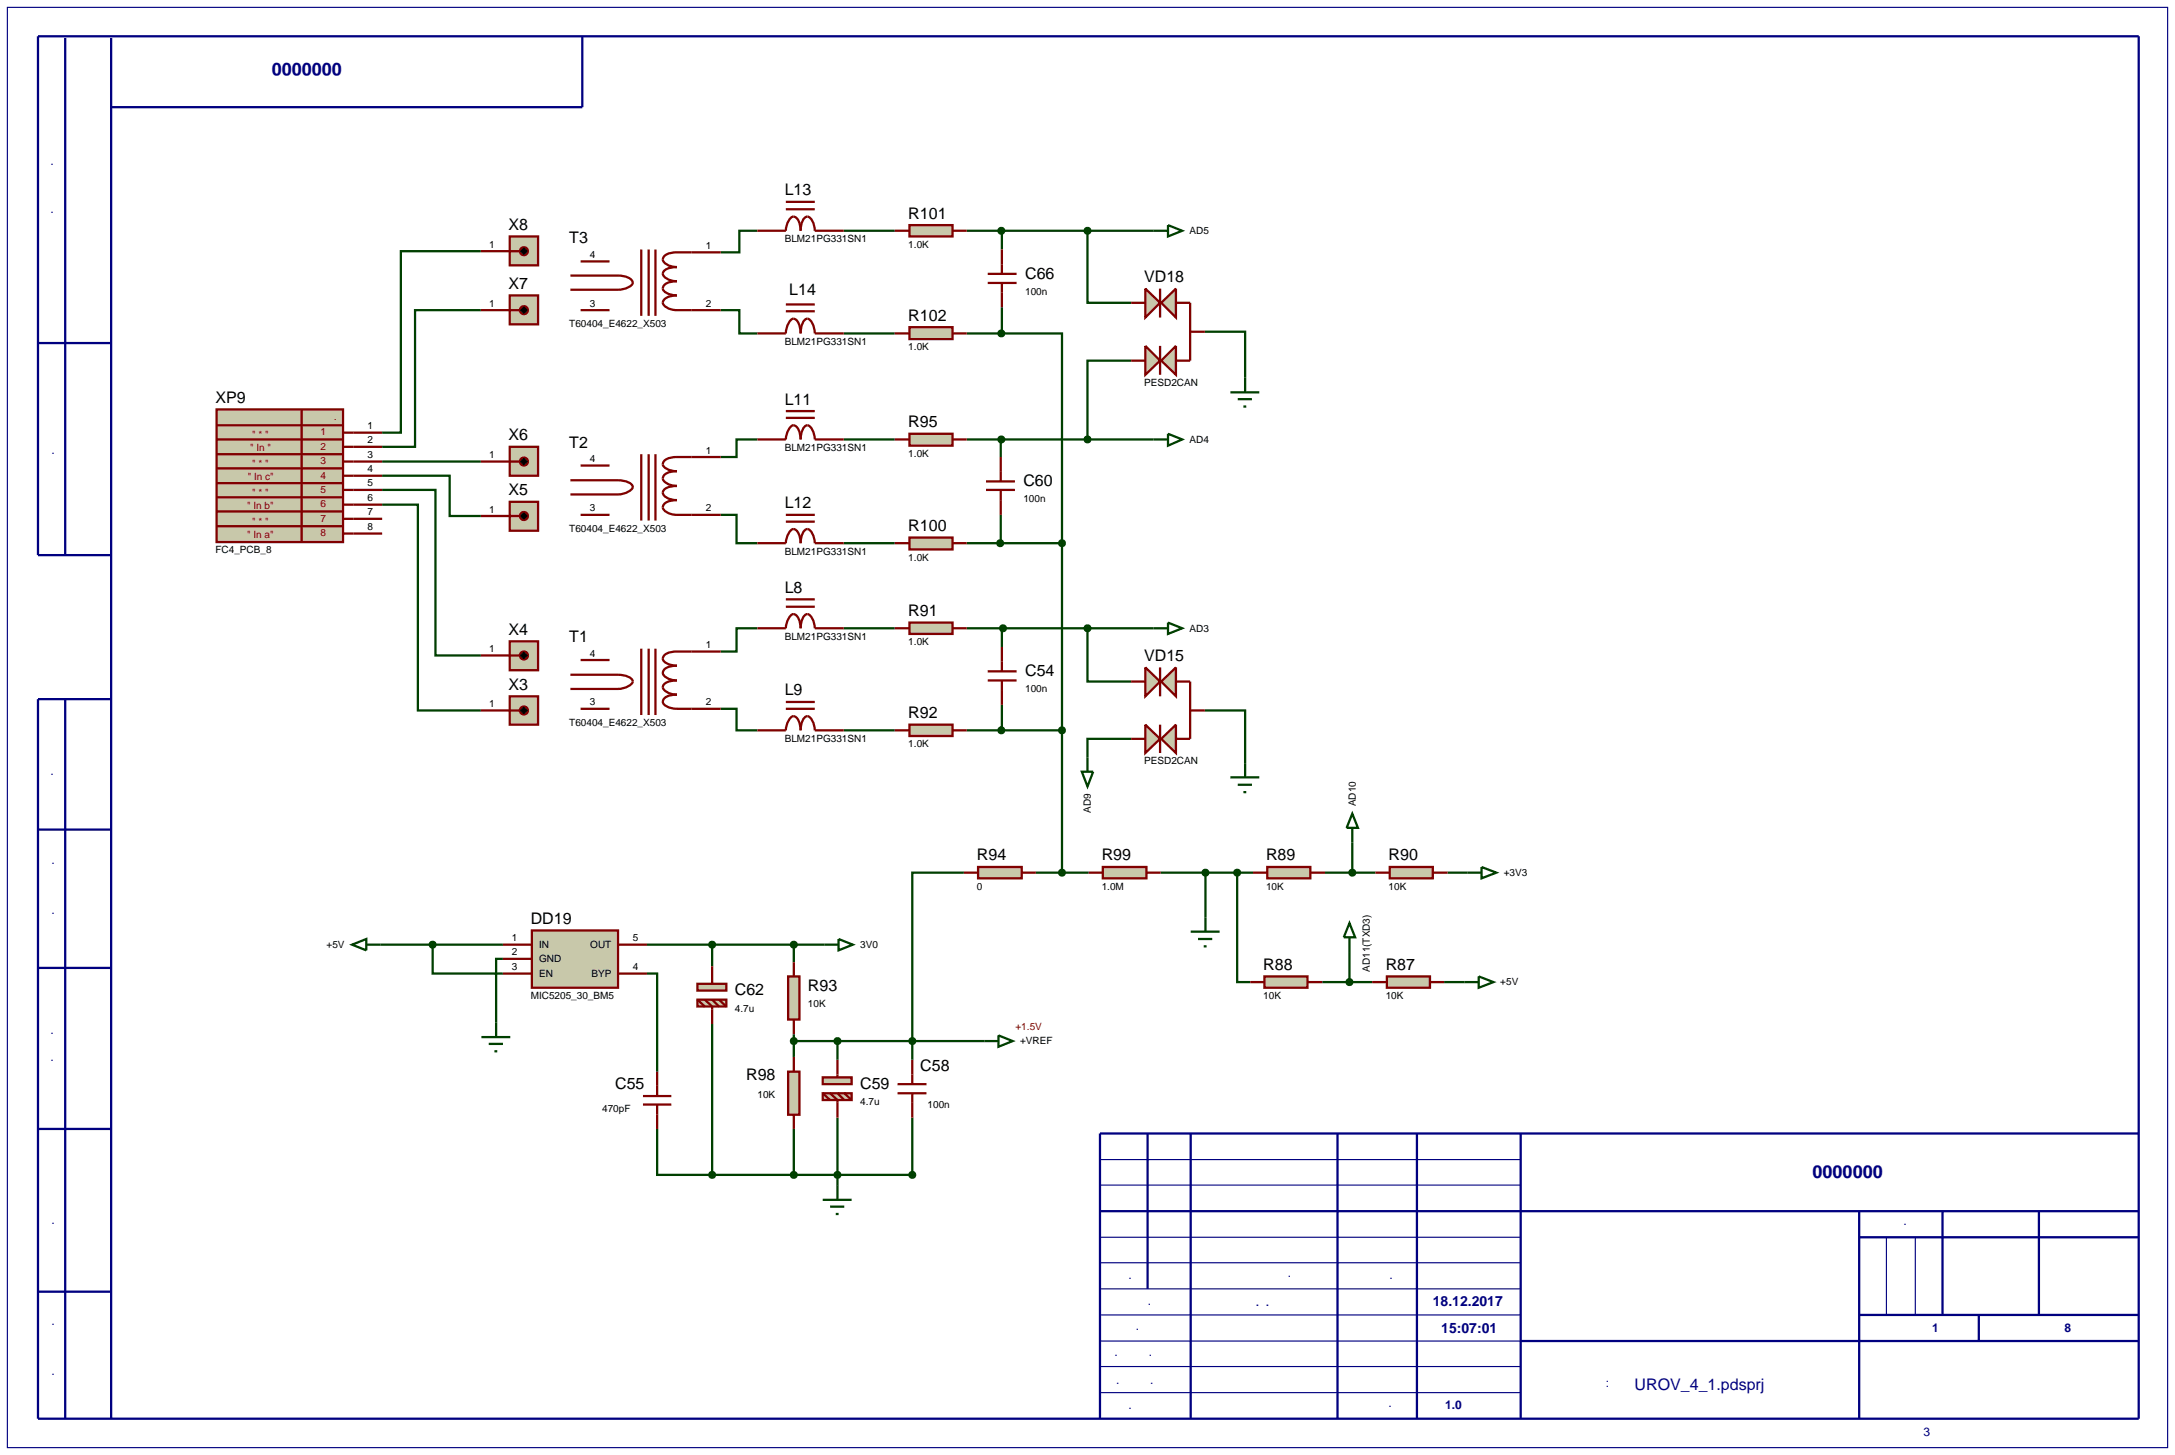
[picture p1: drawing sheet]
<svg xmlns="http://www.w3.org/2000/svg" width="384mm" height="257mm" viewBox="0 0 384 257" stroke-linecap="round" stroke-linejoin="round" font-family="sans-serif">
<path d="M1.3 1.3h381v254h-381zM194 218.2h74.2M194 209h74.2M194 204.5h74.2M332.7 218.2v13.7M337.8 218.2v13.7M194 222.7h74.2M194 231.9h74.2M194 236.5h74.2M194 227.3h74.2M194 241h74.2M194 245.6h74.2" fill="none" stroke="#000080" stroke-width=".2"/>
<g fill="none" stroke="#000080" stroke-width=".4">
<path d="M11.5 6.7v91.2M19.6 6.7v243.5M102.7 6.4v12.5h-83.1M6.7 60.5h12.9M19.6 97.9h-12.9v-91.5h370.5v243.8h-370.5v-126.9h12.9M11.5 123.3v126.9M6.7 146.3h12.9M6.7 170.7h12.9M6.7 199.1h12.9M202.4 199.9v27.4M210 199.9v50.3M235.9 199.9v50.3"/>
<path d="M249.9 199.9v50.3M268.2 199.9v50.3M377.2 199.9h-183.2v50.3M194 213.6h183.2M327.9 213.6v36.6M327.9 218.2h49.3M342.6 213.6v18.3M359.6 213.6v18.3M6.7 227.8h12.9M268.2 236.5h109M327.9 231.9h49.3M349 231.9v4.6"/>
</g>
<g fill="none" stroke="#004000" stroke-width=".4">
<path d="M84.8 44.3h-14.1v32h-3.3M84.8 54.7h-11.6v24.1h-5.8M127.1 54.7h3.3v4.1h3.2M133.6 40.7h-3.2v3.8h-3.3M148.8 40.7h9M148.8 58.8h9M170.5 40.7h32.9M170.5 58.8h6.1M176.6 40.7v.3h.1v3M176.6 58.8h10.7v37M176.7 54.2v4.3h-.1v.3M191.8 40.7v12.7h7.7"/>
<path d="M212.5 58.5h7.1v8.1M133.6 77.5h-3.7v3.1h-2.8M148.8 77.5h9M170.5 77.5h32.9M176.6 77.5v.3h-.1v2.8M199.5 63.6h-7.7v13.9M67.4 83.9h11.9v7.1h5.5M67.4 86.4h9.4v29.2h8M67.4 89h6.3v36.3h11.1M67.4 81.4h17.4M127.1 90.8h2.8v5h3.7M148.8 95.8h9"/>
<path d="M170.5 95.8h16.8M176.5 90.8v4.8h-.1v.2M187.3 95.8v58.1M133.6 110.8h-3.7v4.1h-2.8M148.8 110.8h9M170.5 110.8h32.9M176.9 110.8v.3h-.2v3M191.8 110.8v9.4h7.7M127.1 125h2.8v3.8h3.7M148.8 128.8h9M170.5 128.8h16.8M176.7 124.3v4h-.1v.5"/>
<path d="M199.5 130.3h-7.7v3.3M212.5 125.3h7.1v9.3M170 153.9h-9.1v33M182.7 153.9h9.3M204.7 153.9h16.3M212.6 153.9v7.9M218.2 153.9v19.3h2.3M233.7 153.9h8.9M238.5 148.6v5.3M255.3 153.9h3.5M67.1 166.6h21.6M76.3 166.6v5.1h12.4"/>
<path d="M88.7 169.1h-1.2v11.2M114.1 171.7h1.8v17.3M114.1 166.6h31.3M125.6 166.6v3.8M140 166.6v3.1M233.2 173.2h8.8M238 167.9v5.3M254.7 173.2h3.6M115.9 199.1v8.1h9.7M125.6 180.6v26.6M140 182.4v4M140 199.1v8.1"/>
<path d="M140 183.6h33.6M147.7 183.6v3.3M147.7 197.1v11.9M160.9 197.1v10.1h-35.3"/>
</g>
<path d="M38.2 72.2h22.3v23.4h-22.3z" fill="#c8c8aa" stroke="#800000" stroke-width=".4"/>
<g fill="none" stroke="#800000" stroke-width=".4">
<path d="M100.6 48.6h8.4a3.2 3.2 0 0 1 2.5 .9l.1 .4a2.77 2.77 0 0 1-2.6 1.2h-8.4M102.4 54.7h5.1M102.4 46.1h5.1M113.1 44v11.7M114.4 44v11.7M115.6 44v11.7M127.1 44.5h-7.7a2.77 2.77 0 0 0-2.4 .9 .93 .93 0 0 0 .6 1.2l1.1 .4 .7 .1a2.92 2.92 0 0 0-2.4 .9 .9 .9 0 0 0 .6 1.1l1.1 .4 .7 .1a2.77 2.77 0 0 0-2.4 .9 .87 .87 0 0 0 .6 1.2l1.1 .3 .7 .1a2.83 2.83 0 0 0-2.4 1 .91 .91 0 0 0 .6 1.1l1.1 .4 .7 .1h7.7M38.2 77.5h22.3M38.2 75h22.3M53.2 72.2v23.4M60.5 76.3h6.9M60.5 78.8h6.9"/>
<path d="M38.2 80.1h22.3M38.2 82.6h22.3M38.2 85.2h22.3M38.2 87.7h22.3M38.2 90.2h22.3M38.2 92.8h22.3M60.5 81.4h6.9M60.5 83.9h6.9M60.5 86.4h6.9M60.5 89h6.9M60.5 91.5h6.9M60.5 94.1h6.9"/>
<path d="M100.6 84.7h8.4a3.4 3.4 0 0 1 2.5 .9l.1 .3a2.79 2.79 0 0 1-2.6 1.3h-8.4M102.4 90.8h5.1M102.4 82.1h5.1M113.1 80.1v11.7M114.4 80.1v11.7M115.6 80.1v11.7M127.1 80.6h-7.7a2.77 2.77 0 0 0-2.4 .9 .87 .87 0 0 0 .6 1.2l1.1 .3 .7 .1a2.77 2.77 0 0 0-2.4 .9 .93 .93 0 0 0 .6 1.2l1.1 .4 .7 .1a2.92 2.92 0 0 0-2.4 .9 .93 .93 0 0 0 .6 1.2l1.1 .3 .7 .1a2.77 2.77 0 0 0-2.4 .9 .93 .93 0 0 0 .6 1.2l1.1 .4 .7 .1h7.7M100.6 119h8.4a3.4 3.4 0 0 1 2.5 .9l.1 .3a2.79 2.79 0 0 1-2.6 1.3h-8.4M102.4 116.4h5.1M113.1 114.4v11.7M114.4 114.4v11.7M115.6 114.4v11.7"/>
<path d="M127.1 114.9h-7.7a2.77 2.77 0 0 0-2.4 .9 .87 .87 0 0 0 .6 1.2l1.1 .3 .7 .1a2.77 2.77 0 0 0-2.4 .9 .93 .93 0 0 0 .6 1.2l1.1 .4 .7 .1a2.92 2.92 0 0 0-2.4 .9 .9 .9 0 0 0 .6 1.1l1.1 .4 .7 .1a2.77 2.77 0 0 0-2.4 .9 .87 .87 0 0 0 .6 1.2l1.1 .3 .7 .1h7.7M102.4 125h5.1"/>
</g>
<path d="M89.9 41.7h5v5.1h-5z" fill="#c8c8aa" stroke="#800000" stroke-width=".4"/>
<path d="M84.8 44.3h6.8" fill="none" stroke="#800000" stroke-width=".4"/>
<path d="M91.9 43.8l.5-.2-.7 .7zM92.4 43.6a.68 .68 0 0 1 .7 .7zM92.4 45l.7-.7a.68 .68 0 0 1-.7 .7zM91.7 44.3l.7 .7a.68 .68 0 0 1-.7-.7z" fill="#000" stroke="#800000" stroke-width=".4"/>
<path d="M92.4 43.6l.7 .7-.7 .7-.7-.7z" fill="#000"/>
<path d="M89.9 52.1h5v5.1h-5z" fill="#c8c8aa" stroke="#800000" stroke-width=".4"/>
<path d="M84.8 54.7h6.8" fill="none" stroke="#800000" stroke-width=".4"/>
<path d="M91.9 54.2l.5-.2-.7 .7zM92.4 54a.68 .68 0 0 1 .7 .7zM92.4 55.4l.7-.7a.68 .68 0 0 1-.7 .7zM91.7 54.7l.7 .7a.68 .68 0 0 1-.7-.7z" fill="#000" stroke="#800000" stroke-width=".4"/>
<path d="M92.4 54l.7 .7-.7 .7-.7-.7z" fill="#000"/>
<path d="M89.9 78.8h5v5.1h-5z" fill="#c8c8aa" stroke="#800000" stroke-width=".4"/>
<path d="M84.8 81.4h6.8" fill="none" stroke="#800000" stroke-width=".4"/>
<path d="M91.9 80.9l.5-.2-.7 .7zM92.4 80.7a.68 .68 0 0 1 .7 .7zM92.4 82.1l.7-.7a.68 .68 0 0 1-.7 .7zM91.7 81.4l.7 .7a.68 .68 0 0 1-.7-.7z" fill="#000" stroke="#800000" stroke-width=".4"/>
<path d="M92.4 80.7l.7 .7-.7 .7-.7-.7z" fill="#000"/>
<path d="M89.9 88.5h5v5.1h-5z" fill="#c8c8aa" stroke="#800000" stroke-width=".4"/>
<path d="M84.8 91h6.8" fill="none" stroke="#800000" stroke-width=".4"/>
<path d="M91.9 90.5l.5-.2-.7 .7zM92.4 90.3a.68 .68 0 0 1 .7 .7zM92.4 91.7l.7-.7a.68 .68 0 0 1-.7 .7zM91.7 91l.7 .7a.68 .68 0 0 1-.7-.7z" fill="#000" stroke="#800000" stroke-width=".4"/>
<path d="M92.4 90.3l.7 .7-.7 .7-.7-.7z" fill="#000"/>
<path d="M89.9 113.1h5v5.1h-5z" fill="#c8c8aa" stroke="#800000" stroke-width=".4"/>
<path d="M84.8 115.6h6.8" fill="none" stroke="#800000" stroke-width=".4"/>
<path d="M91.9 115.1l.5-.2-.7 .7zM92.4 114.9a.68 .68 0 0 1 .7 .7zM92.4 116.3l.7-.7a.68 .68 0 0 1-.7 .7zM91.7 115.6l.7 .7a.68 .68 0 0 1-.7-.7z" fill="#000" stroke="#800000" stroke-width=".4"/>
<path d="M92.4 114.9l.7 .7-.7 .7-.7-.7z" fill="#000"/>
<path d="M89.9 122.8h5v5h-5z" fill="#c8c8aa" stroke="#800000" stroke-width=".4"/>
<g fill="none" stroke="#800000" stroke-width=".4">
<path d="M138.6 36.9h5.1M138.6 35.6h5.1M133.6 40.7h5a2.6 2.6 0 0 1 1.3-2.5 1.44 1.44 0 0 1 1.1 1.3l.2 1.2a3.2 3.2 0 0 1 .9-2.4 .91 .91 0 0 1 1.2 .7l.3 1.1 .1 .6h5.1M133.6 58.8h5a2.79 2.79 0 0 1 1.3-2.6 1.5 1.5 0 0 1 1.1 1.3l.2 1.3a3.4 3.4 0 0 1 .9-2.5 .9 .9 0 0 1 1.2 .7l.3 1.2 .1 .6h5.1M138.6 54.9h5.1M138.6 53.7h5.1M133.6 77.5h5a2.73 2.73 0 0 1 1.3-2.5 1.5 1.5 0 0 1 1.1 1.3l.2 1.2a3.3 3.3 0 0 1 .9-2.4 .9 .9 0 0 1 1.2 .7l.3 1.1 .1 .6h5.1M138.6 73.7h5.1M138.6 72.5h5.1M133.6 95.8h5a2.73 2.73 0 0 1 1.3-2.5 1.5 1.5 0 0 1 1.1 1.3l.2 1.2a3.3 3.3 0 0 1 .9-2.4 .9 .9 0 0 1 1.2 .7l.3 1.1 .1 .6h5.1M138.6 92h5.1M138.6 90.8h5.1"/>
<path d="M133.6 110.8h5a2.73 2.73 0 0 1 1.3-2.5 1.5 1.5 0 0 1 1.1 1.3l.2 1.2a3.3 3.3 0 0 1 .9-2.4 .9 .9 0 0 1 1.2 .7l.3 1.1 .1 .6h5.1M138.6 107h5.1M138.6 105.7h5.1M84.8 125.3h6.8M133.6 128.8h5a2.73 2.73 0 0 1 1.3-2.5 1.5 1.5 0 0 1 1.1 1.3l.2 1.2a3.3 3.3 0 0 1 .9-2.4 .9 .9 0 0 1 1.2 .7l.3 1.1 .1 .6h5.1M138.6 125h5.1M138.6 123.8h5.1"/>
</g>
<path d="M91.9 124.8l.5-.2-.7 .7zM92.4 124.6a.68 .68 0 0 1 .7 .7zM92.4 126l.7-.7a.68 .68 0 0 1-.7 .7zM91.7 125.3l.7 .7a.68 .68 0 0 1-.7-.7z" fill="#000" stroke="#800000" stroke-width=".4"/>
<path d="M92.4 124.6l.7 .7-.7 .7-.7-.7z" fill="#000"/>
<path d="M160.4 39.7h7.6v2h-7.6z" fill="#c8c8aa" stroke="#800000" stroke-width=".4"/>
<path d="M157.8 40.7h2.6M168 40.7h2.5" fill="none" stroke="#800000" stroke-width=".4"/>
<path d="M160.4 57.7h7.6v2.1h-7.6z" fill="#c8c8aa" stroke="#800000" stroke-width=".4"/>
<path d="M157.8 58.8h2.6M168 58.8h2.5" fill="none" stroke="#800000" stroke-width=".4"/>
<path d="M160.4 76.5h7.6v2.1h-7.6z" fill="#c8c8aa" stroke="#800000" stroke-width=".4"/>
<path d="M157.8 77.5h2.6M168 77.5h2.5" fill="none" stroke="#800000" stroke-width=".4"/>
<path d="M160.4 94.8h7.6v2.1h-7.6z" fill="#c8c8aa" stroke="#800000" stroke-width=".4"/>
<path d="M157.8 95.8h2.6M168 95.8h2.5" fill="none" stroke="#800000" stroke-width=".4"/>
<path d="M160.4 109.8h7.6v2h-7.6z" fill="#c8c8aa" stroke="#800000" stroke-width=".4"/>
<path d="M157.8 110.8h2.6M168 110.8h2.5" fill="none" stroke="#800000" stroke-width=".4"/>
<path d="M160.4 127.8h7.6v2h-7.6z" fill="#c8c8aa" stroke="#800000" stroke-width=".4"/>
<g fill="none" stroke="#800000" stroke-width=".4">
<path d="M174.2 49.9h5.1M174.2 48.3h5.1M176.7 44v4.3M176.7 49.9v4.3M173.9 86.4h5.1M173.9 84.9h5.1M176.5 80.6v4.3M176.5 86.4v4.4M174.2 120h5.1M174.2 118.4h5.1M176.7 114.1v4.3M176.7 120v4.3"/>
<path d="M157.8 128.8h2.6M168 128.8h2.5"/>
</g>
<path d="M176.3 128.4l.3-.1-.5 .5zM176.6 128.3l.3 .1 .2 .4zM177.1 128.8l-.1 .3-.4 .2zM176.1 128.8l.5 .5-.4-.2z" fill="#004000" stroke="#004000" stroke-width=".4"/>
<path d="M176.1 128.8l.5-.5 .5 .5-.5 .5z" fill="#004000"/>
<path d="M176.6 110.4l.3-.1-.5 .5zM176.9 110.3l.4 .2 .1 .3zM177.4 110.8l-.2 .4-.3 .1zM176.4 110.8l.5 .5-.3-.1z" fill="#004000" stroke="#004000" stroke-width=".4"/>
<path d="M176.9 110.3l.5 .5-.5 .5-.5-.5z" fill="#004000"/>
<path d="M176.1 95.4l.3-.1-.5 .5zM176.4 95.3l.3 .1 .2 .4zM176.4 96.3l.5-.5-.2 .4zM175.9 95.8l.5 .5-.4-.2z" fill="#004000" stroke="#004000" stroke-width=".4"/>
<path d="M175.9 95.8l.5-.5 .5 .5-.5 .5z" fill="#004000"/>
<path d="M176.3 77.1l.3-.1-.5 .5zM176.6 77l.3 .1 .2 .4zM176.6 78l.5-.5-.2 .4zM176.1 77.5l.5 .5-.4-.2z" fill="#004000" stroke="#004000" stroke-width=".4"/>
<path d="M176.1 77.5l.5-.5 .5 .5-.5 .5z" fill="#004000"/>
<path d="M176.2 58.5l.4-.2-.5 .5zM176.6 58.3l.3 .1 .2 .4zM176.6 59.3l.5-.5-.2 .4zM176.1 58.8l.5 .5-.3-.1z" fill="#004000" stroke="#004000" stroke-width=".4"/>
<path d="M176.1 58.8l.5-.5 .5 .5-.5 .5z" fill="#004000"/>
<path d="M176.3 40.3l.3-.1-.5 .5zM176.6 40.2l.3 .1 .2 .4zM176.6 41.2l.5-.5-.2 .4zM176.1 40.7l.5 .5-.3-.1z" fill="#004000" stroke="#004000" stroke-width=".4"/>
<path d="M176.1 40.7l.5-.5 .5 .5-.5 .5z" fill="#004000"/>
<path d="M202 50.9l2.6 2.5-2.6 2.6z" fill="#c8c8aa" stroke="#800000" stroke-width=".4"/>
<path d="M204.6 50.9v5.1" fill="none" stroke="#800000" stroke-width=".4"/>
<path d="M202 61l2.6 2.6-2.6 2.5z" fill="#c8c8aa" stroke="#800000" stroke-width=".4"/>
<path d="M207.4 53.4h2.5v10.2h-2.5M204.6 61v5.1" fill="none" stroke="#800000" stroke-width=".4"/>
<g fill="#c8c8aa" stroke="#800000" stroke-width=".4">
<path d="M204.8 53.4l2.6-2.5v5.1z"/>
<path d="M204.8 63.6l2.6-2.6v5.1z"/>
</g>
<path d="M199.5 53.4h2.5M209.9 58.5h2.6M199.5 63.6h2.5" fill="none" stroke="#800000" stroke-width=".4"/>
<path d="M202 117.7l2.6 2.5-2.6 2.6z" fill="#c8c8aa" stroke="#800000" stroke-width=".4"/>
<path d="M204.6 117.7v5.1" fill="none" stroke="#800000" stroke-width=".4"/>
<path d="M202 127.8l2.6 2.5-2.6 2.5z" fill="#c8c8aa" stroke="#800000" stroke-width=".4"/>
<path d="M204.6 127.8v5M207.4 120.2h2.5v10.1h-2.5" fill="none" stroke="#800000" stroke-width=".4"/>
<g fill="#c8c8aa" stroke="#800000" stroke-width=".4">
<path d="M204.8 120.2l2.6-2.5v5.1z"/>
<path d="M204.8 130.3l2.6-2.5v5z"/>
</g>
<path d="M199.5 120.2h2.5M199.5 130.3h2.5M209.9 125.3h2.6" fill="none" stroke="#800000" stroke-width=".4"/>
<g fill="none" stroke="#004000" stroke-width=".4">
<path d="M206 39.7l2.5 1-2.5 1zM203.4 40.7h2.6M203.4 77.5h2.6M206 76.5l2.5 1-2.5 1.1zM217 69.2h5.1M218.3 70.4h2.5M219.3 71.7h.5M219.6 66.6v2.6M203.4 110.8h2.6M206 109.8l2.5 1-2.5 1zM217 137.1h5.1M218.3 138.4h2.5"/>
<path d="M219.3 139.7h.5M219.6 134.6v2.5"/>
</g>
<path d="M191.4 40.4l.4-.2-.5 .5zM191.8 40.2l.3 .1 .2 .4zM192.3 40.7l-.1 .3-.4 .2zM191.3 40.7l.5 .5-.4-.2z" fill="#004000" stroke="#004000" stroke-width=".4"/>
<path d="M191.3 40.7l.5-.5 .5 .5-.5 .5z" fill="#004000"/>
<path d="M191.5 110.4l.3-.1-.5 .5zM191.8 110.3l.4 .2 .1 .3zM192.3 110.8l-.1 .3-.4 .2zM191.3 110.8l.5 .5-.4-.2z" fill="#004000" stroke="#004000" stroke-width=".4"/>
<path d="M191.8 110.3l.5 .5-.5 .5-.5-.5z" fill="#004000"/>
<path d="M139 172.2h2v7.6h-2z" fill="#c8c8aa" stroke="#800000" stroke-width=".4"/>
<path d="M140 169.7v2.5M140 179.8v2.6" fill="none" stroke="#800000" stroke-width=".4"/>
<path d="M139 189h2v7.6h-2z" fill="#c8c8aa" stroke="#800000" stroke-width=".4"/>
<path d="M140 186.4v2.6M140 196.6v2.5M158.3 192.8h5.1M158.3 191.2h5.1M160.9 186.9v4.3M160.9 192.8v4.3" fill="none" stroke="#800000" stroke-width=".4"/>
<path d="M62.1 166.6l2.5-1v2zM64.6 166.6h2.5M145.4 166.6h2.5M147.9 165.6l2.5 1-2.5 1zM84.9 182.9h5.1M86.2 184.1h2.5M87.2 185.4h.5M87.5 180.3v2.6M145.1 211.6h5.1M146.4 212.8h2.5M147.4 214.1h.5M147.7 209v2.6" fill="none" stroke="#004000" stroke-width=".4"/>
<path d="M147.4 206.8l.3-.1-.5 .5zM147.7 206.7l.3 .1 .2 .4zM148.2 207.2l-.2 .4-.3 .1zM147.2 207.2l.5 .5-.3-.1z" fill="#004000" stroke="#004000" stroke-width=".4"/>
<path d="M147.7 206.7l.5 .5-.5 .5-.5-.5z" fill="#004000"/>
<g fill="#c8c8aa" stroke="#800000" stroke-width=".4">
<path d="M145.1 190h5.1v1.2h-5.1z"/>
<path d="M145.1 192.8h5.1v1.2h-5.1z"/>
</g>
<path d="M145.1 192.8l1.3 1.2M146.4 192.8l1.3 1.2v3.1M147.7 186.9v3.1M147.7 192.8l1.2 1.2M148.9 192.8l1.3 1.2" fill="none" stroke="#800000" stroke-width=".4"/>
<g fill="#c8c8aa" stroke="#800000" stroke-width=".4">
<path d="M123 173.5h5.1v1.2h-5.1z"/>
<path d="M123 176.3h5.1v1.2h-5.1z"/>
</g>
<path d="M123 176.3l1.3 1.2M124.3 176.3l1.3 1.2v3.1M125.6 170.4v3.1M125.6 176.3l1.2 1.2M126.8 176.3l1.3 1.2M113.4 194.8h5M113.4 193.3h5M115.9 189v4.3M115.9 194.8v4.3" fill="none" stroke="#800000" stroke-width=".4"/>
<path d="M139.6 183.3l.4-.2-.5 .5zM140 183.1l.4 .2 .1 .3zM140 184.1l.5-.5-.2 .4zM139.5 183.6l.5 .5-.3-.1z" fill="#004000" stroke="#004000" stroke-width=".4"/>
<path d="M139.5 183.6l.5-.5 .5 .5-.5 .5z" fill="#004000"/>
<path d="M147.3 183.3l.4-.2-.5 .5zM147.7 183.1l.3 .1 .2 .4zM148.2 183.6l-.2 .4-.3 .1zM147.2 183.6l.5 .5-.3-.1z" fill="#004000" stroke="#004000" stroke-width=".4"/>
<path d="M147.2 183.6l.5-.5 .5 .5-.5 .5z" fill="#004000"/>
<path d="M139.7 206.8l.3-.1-.5 .5zM140 206.7l.4 .2 .1 .3zM140 207.7l.5-.5-.2 .4zM139.5 207.2l.5 .5-.3-.1z" fill="#004000" stroke="#004000" stroke-width=".4"/>
<path d="M140 206.7l.5 .5-.5 .5-.5-.5z" fill="#004000"/>
<path d="M160.6 206.8l.3-.1-.5 .5zM160.9 206.7l.3 .1 .2 .4zM160.9 207.7l.5-.5-.2 .4zM160.4 207.2l.5 .5-.3-.1z" fill="#004000" stroke="#004000" stroke-width=".4"/>
<path d="M160.9 206.7l.5 .5-.5 .5-.5-.5z" fill="#004000"/>
<path d="M173.6 183.6h2.5M176.1 182.6l2.5 1-2.5 1z" fill="none" stroke="#004000" stroke-width=".4"/>
<path d="M160.5 183.3l.4-.2-.5 .5zM160.9 183.1l.4 .2 .1 .3zM160.9 184.1l.5-.5-.2 .4zM160.4 183.6l.5 .5-.3-.1z" fill="#004000" stroke="#004000" stroke-width=".4"/>
<path d="M160.4 183.6l.5-.5 .5 .5-.5 .5z" fill="#004000"/>
<path d="M93.8 164.1h15.2v10.1h-15.2z" fill="#c8c8aa" stroke="#800000" stroke-width=".4"/>
<path d="M88.7 166.6h5.1M88.7 169.1h5.1M88.7 171.7h5.1M109 166.6h5.1M109 171.7h5.1" fill="none" stroke="#800000" stroke-width=".4"/>
<path d="M139.6 166.3l.4-.2-.5 .5zM140 166.1l.4 .2 .1 .3zM140 167.1l.5-.5-.2 .4zM139.5 166.6l.5 .5-.3-.1z" fill="#004000" stroke="#004000" stroke-width=".4"/>
<path d="M140 166.1l.5 .5-.5 .5-.5-.5z" fill="#004000"/>
<path d="M125.2 166.3l.4-.2-.5 .5zM125.6 166.1l.4 .2 .1 .3zM125.6 167.1l.5-.5-.2 .4zM125.1 166.6l.5 .5-.3-.1z" fill="#004000" stroke="#004000" stroke-width=".4"/>
<path d="M125.6 166.1l.5 .5-.5 .5-.5-.5z" fill="#004000"/>
<path d="M125.3 206.8l.3-.1-.5 .5zM125.6 206.7l.4 .2 .1 .3zM125.6 207.7l.5-.5-.2 .4zM125.1 207.2l.5 .5-.3-.1z" fill="#004000" stroke="#004000" stroke-width=".4"/>
<path d="M125.6 206.7l.5 .5-.5 .5-.5-.5z" fill="#004000"/>
<path d="M187 95.4l.3-.1-.5 .5zM187.3 95.3l.3 .1 .2 .4zM187.8 95.8l-.2 .4-.3 .1zM186.8 95.8l.5 .5-.3-.1z" fill="#004000" stroke="#004000" stroke-width=".4"/>
<path d="M186.8 95.8l.5-.5 .5 .5-.5 .5z" fill="#004000"/>
<path d="M172.5 152.9h7.7v2h-7.7z" fill="#c8c8aa" stroke="#800000" stroke-width=".4"/>
<path d="M170 153.9h2.5M180.2 153.9h2.5" fill="none" stroke="#800000" stroke-width=".4"/>
<path d="M194.5 152.9h7.7v2h-7.7z" fill="#c8c8aa" stroke="#800000" stroke-width=".4"/>
<path d="M192 153.9h2.5M202.2 153.9h2.5" fill="none" stroke="#800000" stroke-width=".4"/>
<path d="M210 164.3h5.1M211.3 165.6h2.5M212.3 166.9h.5M212.6 161.8v2.5" fill="none" stroke="#004000" stroke-width=".4"/>
<path d="M187 128.4l.3-.1-.5 .5zM187.3 128.3l.3 .1 .2 .4zM187.8 128.8l-.2 .4-.3 .1zM186.8 128.8l.5 .5-.4-.2z" fill="#004000" stroke="#004000" stroke-width=".4"/>
<path d="M186.8 128.8l.5-.5 .5 .5-.5 .5z" fill="#004000"/>
<path d="M186.9 153.6l.4-.2-.5 .5zM187.3 153.4l.3 .1 .2 .4zM187.8 153.9l-.2 .4-.3 .1zM186.8 153.9l.5 .5-.3-.1z" fill="#004000" stroke="#004000" stroke-width=".4"/>
<path d="M186.8 153.9l.5-.5 .5 .5-.5 .5z" fill="#004000"/>
<path d="M191.4 77.2l.4-.2-.5 .5zM191.8 77l.4 .2 .1 .3zM192.3 77.5l-.1 .3-.4 .2zM191.3 77.5l.5 .5-.4-.2z" fill="#004000" stroke="#004000" stroke-width=".4"/>
<path d="M191.3 77.5l.5-.5 .5 .5-.5 .5z" fill="#004000"/>
<path d="M223.5 152.9h7.6v2h-7.6z" fill="#c8c8aa" stroke="#800000" stroke-width=".4"/>
<path d="M221 153.9h2.5M231.1 153.9h2.6" fill="none" stroke="#800000" stroke-width=".4"/>
<path d="M245.1 152.9h7.6v2h-7.6z" fill="#c8c8aa" stroke="#800000" stroke-width=".4"/>
<path d="M242.6 153.9h2.5M252.7 153.9h2.6" fill="none" stroke="#800000" stroke-width=".4"/>
<path d="M212.2 153.6l.4-.2-.5 .5zM212.6 153.4l.4 .2 .1 .3zM213.1 153.9l-.1 .3-.4 .2zM212.1 153.9l.5 .5-.3-.1z" fill="#004000" stroke="#004000" stroke-width=".4"/>
<path d="M212.1 153.9l.5-.5 .5 .5-.5 .5z" fill="#004000"/>
<path d="M238.5 143.5l1 2.5h-2zM238.5 146v2.6M258.8 153.9h2.5M261.3 152.9l2.6 1-2.6 1z" fill="none" stroke="#004000" stroke-width=".4"/>
<path d="M238.1 153.6l.4-.2-.5 .5zM238.5 153.4l.4 .2 .1 .3zM239 153.9l-.2 .4-.3 .1zM238 153.9l.5 .5-.4-.2z" fill="#004000" stroke="#004000" stroke-width=".4"/>
<path d="M238 153.9l.5-.5 .5 .5-.5 .5z" fill="#004000"/>
<path d="M223 172.2h7.6v2h-7.6z" fill="#c8c8aa" stroke="#800000" stroke-width=".4"/>
<path d="M220.5 173.2h2.5M230.6 173.2h2.6" fill="none" stroke="#800000" stroke-width=".4"/>
<path d="M244.6 172.2h7.6v2h-7.6z" fill="#c8c8aa" stroke="#800000" stroke-width=".4"/>
<path d="M242 173.2h2.6M252.2 173.2h2.5" fill="none" stroke="#800000" stroke-width=".4"/>
<path d="M238 162.8l1 2.5h-2zM238 165.3v2.6M258.3 173.2h2.5M260.8 172.2l2.6 1-2.6 1z" fill="none" stroke="#004000" stroke-width=".4"/>
<path d="M237.7 172.8l.3-.1-.5 .5zM238 172.7l.4 .2 .1 .3zM238.5 173.2l-.1 .3-.4 .2zM237.5 173.2l.5 .5-.3-.1z" fill="#004000" stroke="#004000" stroke-width=".4"/>
<path d="M238 172.7l.5 .5-.5 .5-.5-.5z" fill="#004000"/>
<path d="M217.8 153.6l.4-.2-.5 .5zM218.2 153.4l.4 .2 .1 .3zM218.7 153.9l-.1 .3-.4 .2zM217.7 153.9l.5 .5-.3-.1z" fill="#004000" stroke="#004000" stroke-width=".4"/>
<path d="M217.7 153.9l.5-.5 .5 .5-.5 .5z" fill="#004000"/>
<path d="M190.8 136.1h2l-1 2.6zM191.8 133.6v2.5" fill="none" stroke="#004000" stroke-width=".4"/>
<path d="M75.9 166.3l.4-.2-.5 .5zM76.3 166.1l.4 .2 .1 .3zM76.3 167.1l.5-.5-.2 .4zM75.8 166.6l.5 .5-.3-.1z" fill="#004000" stroke="#004000" stroke-width=".4"/>
<path d="M75.8 166.6l.5-.5 .5 .5-.5 .5z" fill="#004000"/>
<g font-size="3.2" fill="#000080">
<text x="70.4" y="11.2" transform="rotate(-180 70.4 11.2)">ЯКШГ 0000000</text>
<text x="309.6" y="207.7">ЯКШГ 0000000</text>
</g>
<g font-size="2.8">
<text x="138.4" y="34.5">L13</text>
<text x="89.7" y="40.6">X8</text>
<text x="160.2" y="38.6">R101</text>
<text x="100.4" y="42.9">T3</text>
<text x="89.7" y="51">X7</text>
<text x="139.2" y="52.1">L14</text>
<text x="180.8" y="49.2">C66</text>
<text x="201.8" y="49.8">VD18</text>
<text x="160.2" y="56.6">R102</text>
<text x="38" y="71.1">XP9</text>
<text x="138.4" y="71.4">L11</text>
<text x="89.7" y="77.7">X6</text>
<text x="160.2" y="75.4">R95</text>
<text x="100.4" y="79">T2</text>
<text x="89.7" y="87.4">X5</text>
<text x="138.4" y="89.7">L12</text>
<text x="180.5" y="85.7">C60</text>
<text x="160.2" y="93.7">R100</text>
<text x="138.4" y="104.6">L8</text>
<text x="89.7" y="112">X4</text>
<text x="100.4" y="113.3">T1</text>
<text x="160.2" y="108.7">R91</text>
<text x="180.8" y="119.3">C54</text>
<text x="201.8" y="116.6">VD15</text>
<text x="89.7" y="121.7">X3</text>
<text x="138.4" y="122.7">L9</text>
<text x="160.2" y="126.7">R92</text>
<text x="172.3" y="151.8">R94</text>
<text x="194.3" y="151.8">R99</text>
<text x="223.3" y="151.8">R89</text>
<text x="244.9" y="151.8">R90</text>
<text x="93.6" y="163">DD19</text>
<text x="222.8" y="171.1">R88</text>
<text x="244.4" y="171.1">R87</text>
<text x="129.6" y="175.6">C62</text>
<text x="142.5" y="174.8">R93</text>
<text x="131.6" y="190.5">R98</text>
<text x="162.3" y="189">C58</text>
<text x="108.5" y="192.1">C55</text>
<text x="151.7" y="192.1">C59</text>
</g>
<text font-size="2.8" fill="#000080" x="288.3" y="245.1">UROV_4_1.pdsprj</text>
<g font-size="2.5" fill="#000080">
<text x="252.7" y="230.3">18.12.2017</text>
<text x="254.2" y="235">15:07:01</text>
</g>
<g font-size="2.1" fill="#000080">
<text x="9.3" y="42.7" transform="rotate(-90 9.3 42.7)">Перв. примен.</text>
<text x="9.5" y="86.3" transform="rotate(-90 9.5 86.3)">Справ. №</text>
<text x="9.3" y="141.9" transform="rotate(-90 9.3 141.9)">Подп. и дата</text>
<text x="9.5" y="165.2" transform="rotate(-90 9.5 165.2)">Инв. № дубл.</text>
<text x="9.3" y="192.2" transform="rotate(-90 9.3 192.2)">Взам. инв. №</text>
<text x="9.5" y="221.1" transform="rotate(-90 9.5 221.1)">Подп. и дата</text>
<text x="332.2" y="216.1">Лит.</text>
<text x="195.1" y="225.5">Изм.</text>
<text x="218.4" y="225.2">№ докум.</text>
<text x="240" y="225.5">Подп.</text>
<text x="195.3" y="230.1">Разраб.</text>
<text x="195.3" y="234.6">Пров.</text>
<text x="195.3" y="239.2">Т.контр.</text>
<text x="340.8" y="234.9">1</text>
<text x="364.1" y="234.9">8</text>
<text x="195.3" y="244">Н.контр.</text>
<text x="269.7" y="244.6">Файл проекта:</text>
<text x="9.5" y="246.5" transform="rotate(-90 9.5 246.5)">Инв. № подл.</text>
<text x="195.6" y="248.4">Утв.</text>
<text x="239" y="248.1">Ревиз.</text>
<text x="254.9" y="248.4">1.0</text>
<text x="329.7" y="253.2">Формат А3</text>
</g>
<g font-size="1.8">
<text x="209.8" y="41.3">AD5</text>
<text x="86.3" y="43.7">1</text>
<text x="104" y="45.5">4</text>
<text x="124.5" y="43.9">1</text>
<text x="138.4" y="42.7">BLM21PG331SN1</text>
<text x="160.2" y="43.7">1.0K</text>
<text x="180.8" y="52">100n</text>
<text x="86.3" y="54.1">1</text>
<text x="100.4" y="57.7">T60404_E4622_X503</text>
<text x="104" y="54.1">3</text>
<text x="124.5" y="54.1">2</text>
<text x="138.4" y="60.8">BLM21PG331SN1</text>
<text x="160.2" y="61.8">1.0K</text>
<text x="201.8" y="68.1">PESD2CAN</text>
<text x="64.8" y="75.7">1</text>
<text x="64.8" y="78.2">2</text>
<text x="64.8" y="80.8">3</text>
<text x="64.8" y="83.3">4</text>
<text x="86.3" y="80.8">1</text>
<text x="104" y="81.5">4</text>
<text x="124.5" y="80">1</text>
<text x="138.4" y="79.6">BLM21PG331SN1</text>
<text x="160.2" y="80.6">1.0K</text>
<text x="209.8" y="78.1">AD4</text>
<text x="64.8" y="85.8">5</text>
<text x="64.8" y="88.4">6</text>
<text x="180.5" y="88.5">100n</text>
<text x="64.8" y="90.9">7</text>
<text x="64.8" y="93.5">8</text>
<text x="86.3" y="90.4">1</text>
<text x="100.4" y="93.8">T60404_E4622_X503</text>
<text x="104" y="90.2">3</text>
<text x="124.5" y="90.2">2</text>
<text x="38" y="97.6">FC4_PCB_8</text>
<text x="138.4" y="97.8">BLM21PG331SN1</text>
<text x="160.2" y="98.9">1.0K</text>
<text x="138.4" y="112.8">BLM21PG331SN1</text>
<text x="160.2" y="113.8">1.0K</text>
<text x="209.8" y="111.4">AD3</text>
<text x="86.3" y="115">1</text>
<text x="104" y="115.8">4</text>
<text x="124.5" y="114.3">1</text>
<text x="86.3" y="124.7">1</text>
<text x="104" y="124.4">3</text>
<text x="124.5" y="124.4">2</text>
<text x="180.8" y="122.1">100n</text>
<text x="100.4" y="128.1">T60404_E4622_X503</text>
<text x="138.4" y="130.8">BLM21PG331SN1</text>
<text x="160.2" y="131.8">1.0K</text>
<text x="201.8" y="134.8">PESD2CAN</text>
<text x="192.4" y="143.3" transform="rotate(-90 192.4 143.3)">AD9</text>
<text x="239.1" y="142.2" transform="rotate(-90 239.1 142.2)">AD10</text>
<text x="265.2" y="154.5">+3V3</text>
<text x="172.3" y="156.9">0</text>
<text x="194.3" y="156.9">1.0M</text>
<text x="223.3" y="156.9">10K</text>
<text x="244.9" y="156.9">10K</text>
<text x="57.6" y="167.2">+5V</text>
<text x="90.3" y="166">1</text>
<text x="95.1" y="167.2">IN</text>
<text x="104.1" y="167.2">OUT</text>
<text x="111.6" y="166">5</text>
<text x="151.7" y="167.2">3V0</text>
<text x="90.3" y="168.5">2</text>
<text x="90.3" y="171.1">3</text>
<text x="95.1" y="169.7">GND</text>
<text x="95.1" y="172.3">EN</text>
<text x="104.3" y="172.3">BYP</text>
<text x="111.6" y="171.1">4</text>
<text x="241.6" y="171.4" transform="rotate(-90 241.6 171.4)">AD11(TXD3)</text>
<text x="264.6" y="173.8">+5V</text>
<text x="93.6" y="176.2">MIC5205_30_BM5</text>
<text x="129.6" y="178.4">4.7u</text>
<text x="142.5" y="177.6">10K</text>
<text x="222.8" y="176.2">10K</text>
<text x="244.4" y="176.2">10K</text>
<text x="179.9" y="184.2">+VREF</text>
<text x="106.2" y="196.1">470pF</text>
<text x="133.6" y="193.6">10K</text>
<text x="151.7" y="194.9">4.7u</text>
<text x="163.6" y="195.4">100n</text>
</g>
<g font-size="1.8" fill="#800000">
<text x="44.5" y="77.3">&quot; * &quot;</text>
<text x="54.4" y="74">Конт.</text>
<text x="56.5" y="76.8">1</text>
<text x="44.1" y="79.6">&quot; In &quot;</text>
<text x="44.5" y="82.4">&quot; * &quot;</text>
<text x="56.5" y="79.3">2</text>
<text x="56.5" y="81.9">3</text>
<text x="43.6" y="89.8">&quot; In b&quot;</text>
<text x="43.7" y="84.7">&quot; In c&quot;</text>
<text x="44.5" y="87.5">&quot; * &quot;</text>
<text x="56.5" y="84.4">4</text>
<text x="56.5" y="87">5</text>
<text x="56.5" y="89.5">6</text>
<text x="43.6" y="94.8">&quot; In a&quot;</text>
<text x="44.5" y="92.6">&quot; * &quot;</text>
<text x="56.5" y="92">7</text>
<text x="56.5" y="94.6">8</text>
<text x="179.1" y="181.6">+1.5V</text>
</g>
<text font-size="1.8" fill="#000080" x="211.3" y="230.4">Мосейчук А.В.</text>
</svg>
